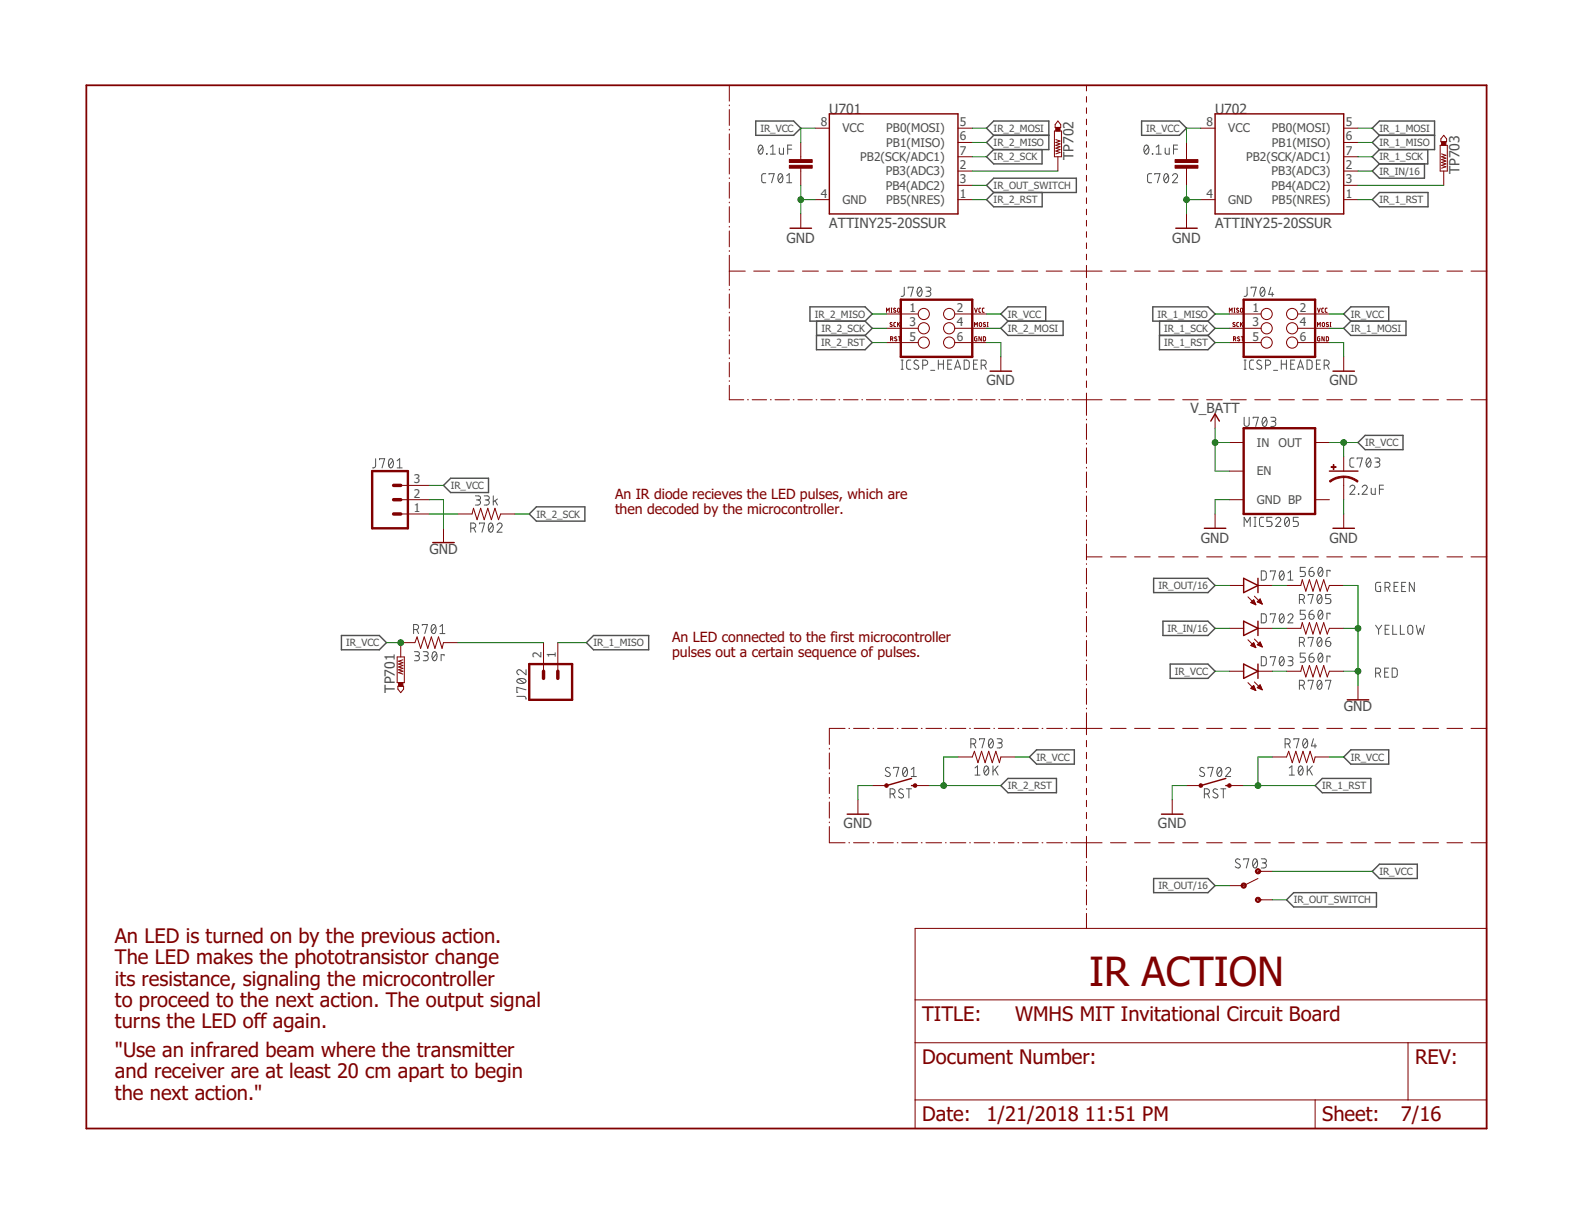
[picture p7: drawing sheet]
<svg xmlns="http://www.w3.org/2000/svg" width="279mm" height="216mm" viewBox="0 0 279 216" stroke-linecap="round" stroke-linejoin="round" font-family="sans-serif">
<g fill="none" stroke="#505050" stroke-width=".18">
<path d="M134.9 25.9l.3-.1a.95 .95 0 0 1 0 1.6 1 1 0 0 1-.3-1.5zM135.6 26.1l-.8 .9M136.1 30.9h-.5l-.2 .3v1.1l.2 .1 .5 .1M136.2 27.3l.1 .1zM136.7 31v-.1h.9l-.5 1.6M136.9 27.4h.9M136.9 26.1l.5-.3v1.6M138.5 31l.2-.1a.95 .95 0 0 1 0 1.6 .98 .98 0 0 1-.2-1.5zM138.5 26.3v.9l.3 .2h.5v-1.1M139.1 31.2l-.8 .9M139.8 32.5h.9M139.8 31.2l.5-.3v1.6"/>
<path d="M140 26.5h.7M140.7 25.8h-.7v1.6M203.5 25.9l.3-.1a.93 .93 0 0 1 0 1.6 .98 .98 0 0 1-.3-1.5zM204.1 26.1l-.7 .9M204.7 30.9h-.5l-.2 .3v1.1l.2 .1 .5 .1M204.8 27.3l.1 .1zM205.3 31v-.1h.9l-.5 1.6M205.5 27.4h.9M205.5 26.1l.5-.3v1.6M207 31l.3-.1a.95 .95 0 0 1 0 1.6 1 1 0 0 1-.3-1.5zM207.1 26.3v.9l.3 .2h.4v-1.1M207.6 31.2l-.7 .9"/>
<path d="M208.4 31.2a.44 .44 0 0 1 .6-.3 .44 .44 0 0 1 .1 .7l-.7 .9h.9M208.6 26.5h.7M209.3 25.8h-.7v1.6M160.7 51v1.5l-.2 .1-.3 .1M161.4 51.2v-.2h.9l-.4 1.7M163.2 51.1l.2-.1a.95 .95 0 0 1 0 1.7 1.04 1.04 0 0 1-.2-1.6zM163.8 51.4l-.7 .9M164.5 51h.6a.36 .36 0 0 1 .4 .4 .36 .36 0 0 1-.4 .4h-.4M165 51.8a.46 .46 0 0 1 .5 .4 .46 .46 0 0 1-.5 .5h-.5M221.7 51l-.1 1.5-.2 .1-.3 .1M222.4 51.2v-.2h.9l-.5 1.7M224.1 51.1l.3-.1a.97 .97 0 0 1 0 1.7 1.02 1.02 0 0 1-.3-1.6z"/>
<path d="M224.7 51.4l-.7 .9M225.9 51l-.4 1.3h.9M226.1 51.9v.8M160.2 65.6h.3M160.2 64h.3M160.4 64v1.6M161.9 64h-.5l-.3 .3 .1 1.2 .7 .1M163.2 64.1l-.2-.1a.38 .38 0 0 0-.5 .1 .38 .38 0 0 0 .1 .6l.5 .2a.41 .41 0 0 1 .1 .7 .41 .41 0 0 1-.6-.1l-.2-.1M164 64.9h.4a.46 .46 0 0 0 .5-.5 .46 .46 0 0 0-.5-.4h-.4v1.6M165.4 65.8h.7M166.8 64.7h.9M166.8 64v1.6"/>
<path d="M167.7 64v1.6M168.4 64.7h.6M169.2 64h-.8v1.6h.8M169.7 65.6l.5-1.6 .6 1.6M169.8 65.2h.8M171.4 64h.4a.47 .47 0 0 1 .5 .5v.7l-.2 .3-.7 .1zM173 64.7h.6M173.8 64h-.8v1.6h.8M174.4 64.9h.5a.46 .46 0 0 0 .4-.5 .46 .46 0 0 0-.4-.4h-.5v1.6M174.9 64.9l.4 .7M221.1 74.1v1.2a.44 .44 0 0 0 .5 .5 .44 .44 0 0 0 .4-.5v-1.2M221.1 65.6h.4"/>
<path d="M221.1 64h.4M221.3 64v1.6M222.7 74.3v-.2h.9l-.4 1.7M222.8 64h-.5l-.2 .3v1.1l.2 .2h.5M224.2 64.1l-.2-.1a.37 .37 0 0 0-.5 .2 .37 .37 0 0 0 .1 .5l.5 .2a.38 .38 0 0 1 .1 .6 .38 .38 0 0 1-.5 .1l-.3-.2M224.5 74.3l.2-.2a.95 .95 0 0 1 0 1.7 1.04 1.04 0 0 1-.2-1.5zM224.9 64.9h.5a.46 .46 0 0 0 .4-.5 .46 .46 0 0 0-.4-.4h-.5v1.6M225.1 74.5l-.7 .9M225.9 74.1h.5a.36 .36 0 0 1 .4 .4 .36 .36 0 0 1-.4 .4h-.4M226.3 74.9a.46 .46 0 0 1 .5 .4 .46 .46 0 0 1-.5 .5h-.4M226.4 65.8h.7M227.7 64v1.6"/>
<path d="M227.7 64.7h.9M228.6 64v1.6M229.4 64.7h.5M230.1 64h-.7v1.6h.7M230.6 65.6l.5-1.6 .6 1.6M230.7 65.2h.9M232.3 64h.5a.44 .44 0 0 1 .4 .5v.7a.43 .43 0 0 1-.4 .4h-.5zM234 64.7h.5M234.7 64h-.7v1.6h.7M235.4 64.9h.4a.46 .46 0 0 0 .4-.5 .46 .46 0 0 0-.4-.4h-.4v1.6M235.9 64.9l.3 .7M66.8 81.5l-.1 1.4-.2 .2h-.3"/>
<path d="M67.5 81.7v-.2h.9l-.5 1.6M69.2 81.6l.3-.1a.95 .95 0 0 1 0 1.6 1.04 1.04 0 0 1-.3-1.5zM69.8 81.9l-.7 .9M70.6 83.1h.9M70.6 81.9l.4-.4v1.6M83.7 93.9h.4a.46 .46 0 0 0 .5-.5 .46 .46 0 0 0-.5-.5h-.4v1.7M84.2 93.9l.4 .7M84.5 88.1h.5a.36 .36 0 0 1 .4 .4 .36 .36 0 0 1-.4 .3h-.3M85 88.8a.46 .46 0 0 1 .4 .5 .46 .46 0 0 1-.4 .4h-.5M85.2 93.1v-.2h.9l-.4 1.7M86.1 88.1h.5a.36 .36 0 0 1 .4 .4 .36 .36 0 0 1-.4 .3h-.3M86.5 88.8a.46 .46 0 0 1 .5 .5 .46 .46 0 0 1-.5 .4h-.4"/>
<path d="M87 93l.2-.1a.97 .97 0 0 1 0 1.7 1.03 1.03 0 0 1-.2-1.6zM87.6 93.3l-.7 .9M87.7 88.1v1.6M88 89l.4 .7M88.3 93.3a.44 .44 0 0 1 .7-.3 .44 .44 0 0 1 .1 .7l-.8 .9h.9M88.4 88.7l-.7 .5M221.1 93.6v-1.7l.6 .9 .5-.9v1.7M222.9 93.6h.3M222.9 91.9h.3M223.1 91.9v1.7M224.6 91.9h-.5l-.2 .4 .1 1.2 .6 .1M226.1 91.9h-.9v.7h.5a.46 .46 0 0 1 .4 .5 .46 .46 0 0 1-.4 .5h-.5"/>
<path d="M226.7 92.3a.44 .44 0 0 1 .7-.4 .44 .44 0 0 1 .1 .7l-.8 1h.9M228.5 92l.2-.1a.97 .97 0 0 1 0 1.7 1.01 1.01 0 0 1-.2-1.6zM229.1 92.3l-.7 .9M230.8 91.9h-.9v.7h.5a.46 .46 0 0 1 .4 .5 .46 .46 0 0 1-.4 .5h-.5M239.9 86.6a.44 .44 0 0 1 .7-.4 .44 .44 0 0 1 .1 .7l-.8 .9h.9M240.6 81.4h-.5l-.2 .3v1.1l.2 .2h.5M241.2 81.6v-.2h.9l-.4 1.6M241.4 87.7l.1 .1zM242.1 86.6a.44 .44 0 0 1 .6-.4 .44 .44 0 0 1 .2 .7l-.8 .9h.9M243 81.5l.2-.1a.97 .97 0 0 1 0 1.6 1.02 1.02 0 0 1-.2-1.5zM243.6 81.7l-.7 1M243.7 86.8v.9l.3 .1h.4v-1"/>
<path d="M244.3 81.4h.6a.36 .36 0 0 1 .4 .3 .36 .36 0 0 1-.4 .4h-.4M244.8 82.1a.46 .46 0 0 1 .5 .5 .46 .46 0 0 1-.5 .4h-.5M245.2 86.9h.7M245.9 86.2h-.7v1.6M73.5 111.9h.5a.44 .44 0 0 0 .4-.5 .44 .44 0 0 0-.4-.4h-.5v1.6M73.7 115.8h.5a.36 .36 0 0 1 .3 .4 .36 .36 0 0 1-.3 .3h-.4M74 111.9l.4 .7M74.1 116.5a.44 .44 0 0 1 .4 .5 .44 .44 0 0 1-.4 .4h-.4M75.1 111.1v-.1h.9l-.5 1.6M75.2 115.8h.6a.36 .36 0 0 1 .3 .4 .36 .36 0 0 1-.3 .3h-.4M75.7 116.5a.44 .44 0 0 1 .4 .5 .44 .44 0 0 1-.4 .4h-.5M76.8 111.1l.3-.1a.95 .95 0 0 1 0 1.6 .98 .98 0 0 1-.3-1.5z"/>
<path d="M77 115.9l.2-.1a.95 .95 0 0 1 0 1.6 1 1 0 0 1-.2-1.5zM77.4 111.3l-.7 .9M77.6 116.2l-.7 .9M78.2 111.3l.4-.3v1.6M78.2 112.6h.9M78.9 116.5v-.2h-.5v1.1M93.5 119v.9l-.9-.8a.45 .45 0 0 0-.7 .2 .45 .45 0 0 0 .3 .6M224.2 116.7h.4a.43 .43 0 0 1 .5 .4v.8a.43 .43 0 0 1-.5 .4h-.4zM224.2 109.1h.4a.43 .43 0 0 1 .5 .4v.7a.43 .43 0 0 1-.5 .5h-.4zM224.2 101.5h.4a.43 .43 0 0 1 .5 .4l-.2 1-.7 .2zM225.8 116.9v-.2h.9l-.5 1.6M225.8 101.6v-.1h.9l-.5 1.6"/>
<path d="M225.8 109.2v-.1h.9l-.5 1.6M227.6 116.8l.2-.1a.93 .93 0 0 1 0 1.6 1.02 1.02 0 0 1-.2-1.5zM227.6 109.2l.2-.1a.93 .93 0 0 1 0 1.6 1.02 1.02 0 0 1-.2-1.5zM227.6 101.6l.2-.1a.95 .95 0 0 1 0 1.6 1.06 1.06 0 0 1-.2-1.5zM228.2 117.1l-.8 .8M228.2 109.4l-.8 .9M228.2 101.8l-.8 .9M228.9 116.7h.5a.36 .36 0 0 1 .4 .4 .36 .36 0 0 1-.4 .3h-.3M228.9 109.4a.44 .44 0 0 1 .6-.3 .44 .44 0 0 1 .2 .7l-.8 .9h.9M228.9 103.1h.9M228.9 101.8l.5-.3v1.6M229.4 117.4a.44 .44 0 0 1 .4 .5 .44 .44 0 0 1-.4 .4h-.5"/>
<path d="M230.9 114.2h.5a.44 .44 0 0 0 .5-.5 .44 .44 0 0 0-.5-.4h-.5v1.6M230.9 106.5h.5a.44 .44 0 0 0 .5-.4 .44 .44 0 0 0-.5-.5h-.5v1.7M231.5 114.2l.4 .7M231.5 106.5l.4 .8M232 116.1h-.9v.7h.5a.45 .45 0 0 1 .4 .4 .45 .45 0 0 1-.4 .5h-.5M232 108.4h-.9v.8h.5a.45 .45 0 0 1 .4 .4 .45 .45 0 0 1-.4 .4h-.5M232 100.8h-.9v.7h.5a.46 .46 0 0 1 .4 .5 .46 .46 0 0 1-.4 .4h-.5M232.5 105.8v-.2h.9l-.4 1.7M232.5 113.4v-.1h.9l-.4 1.6M232.7 116.8h.5a.45 .45 0 0 1 .4 .5 .45 .45 0 0 1-.5 .4 .45 .45 0 0 1-.4-.5zM232.7 109.2h.5a.45 .45 0 0 1 .4 .5 .45 .45 0 0 1-.5 .3 .45 .45 0 0 1-.4-.4zM232.7 101.5h.5a.45 .45 0 0 1 .4 .5 .45 .45 0 0 1-.5 .4 .45 .45 0 0 1-.4-.4z"/>
<path d="M233.4 116.1a.7 .7 0 0 0-.7 .7M233.4 108.4a.7 .7 0 0 0-.7 .8M233.4 100.8a.7 .7 0 0 0-.7 .7M234.3 113.4l.2-.1a.95 .95 0 0 1 0 1.6 1 1 0 0 1-.2-1.5zM234.3 105.7l.2-.1a.95 .95 0 0 1 0 1.7 1 1 0 0 1-.2-1.6zM234.4 116.2l.3-.1a.93 .93 0 0 1 0 1.6 1.02 1.02 0 0 1-.3-1.5zM234.4 108.5l.3-.1a.93 .93 0 0 1 0 1.6 1.02 1.02 0 0 1-.3-1.5zM234.4 100.9l.3-.1a.95 .95 0 0 1 0 1.6 1.06 1.06 0 0 1-.3-1.5zM234.9 113.6l-.7 .9M234.9 106l-.7 .9M235.1 116.4l-.8 .9M235.1 108.8l-.8 .9"/>
<path d="M235.1 101.2l-.8 .9M235.6 114h.6a.45 .45 0 0 1 .3 .5 .45 .45 0 0 1-.5 .4 .45 .45 0 0 1-.4-.5zM236.3 113.3a.7 .7 0 0 0-.7 .7M236.4 101.5v-.2h-.6v1.1M236.4 109.2v-.2h-.6v1M236.4 116.8v-.2h-.6v1.1M236.5 105.6h-.9v.8h.6a.45 .45 0 0 1 .3 .4 .45 .45 0 0 1-.3 .5h-.6M244.5 119.6h.4a.44 .44 0 0 0 .5-.4 .44 .44 0 0 0-.5-.5h-.4v1.6M244.5 111.1l.5 .8M245 119.6l.4 .7M245 111.9v.8M245.4 103.5h-.7l-.2 .2v1l.2 .4h.7v-.9h-.3"/>
<path d="M245.6 111.1l-.6 .8M246.1 119.4h.5M246.2 104.4h.4a.44 .44 0 0 0 .5-.5 .44 .44 0 0 0-.5-.4h-.4v1.6M246.2 111.8h.5M246.7 104.4l.4 .7M246.8 118.7h-.7v1.6h.7M246.9 111.1h-.7v1.6h.7M247.4 118.7h.5a.43 .43 0 0 1 .4 .5v.7a.43 .43 0 0 1-.4 .4h-.5zM247.5 111.1v1.6h.8M247.8 104.2h.5M248.5 103.5h-.7v1.6h.7M248.9 111.1v1.6h.7"/>
<path d="M249.1 104.2h.6M249.9 103.5h-.8v1.6h.8M250.3 111.2l.2-.1a.44 .44 0 0 1 .6 .4v.8a.44 .44 0 0 1-.4 .4 .44 .44 0 0 1-.5-.4zM251.4 103.5v1.6l-.9-1.6v1.6M251.7 111.1l.4 1.6 .3-1.1 .4 1.1 .4-1.6M91.9 123.7l1.4 .1 .2 .2v.3M92 120.8a1 1 0 0 1 1.5 .2 .97 .97 0 0 1-1.6 0zM92.2 120.6l.9 .8M93.5 122.6l-1.6-.5v.9h.1M158.1 136.5l-.4-.1-.2 .1-.1 .2 .1 .2 .6 .4a.41 .41 0 0 1 0 .6 .41 .41 0 0 1-.6 0l-.2-.1M158.8 136.5v-.1h.9l-.4 1.6M160.6 136.5l.2-.1a.95 .95 0 0 1 0 1.6 1.04 1.04 0 0 1-.2-1.5z"/>
<path d="M161.2 136.7l-.7 .9M162 138h.9M162 136.7l.4-.3v1.6M172.6 132.2h.4a.46 .46 0 0 0 .4-.5 .46 .46 0 0 0-.4-.4h-.4v1.6M173.1 132.2l.3 .7M173.3 137.7h.9M173.3 136.5l.4-.4v1.6M174.1 131.5v-.2h.9l-.5 1.6M175 136.2l.3-.1a.97 .97 0 0 1 0 1.6 1.02 1.02 0 0 1-.3-1.5zM175.7 136.5l-.8 .9M175.9 131.4l.2-.1a.95 .95 0 0 1 0 1.6 1.02 1.02 0 0 1-.2-1.5zM176.5 131.6l-.8 .9"/>
<path d="M176.5 136.1v1.6M176.8 136.7l.6 1M177.2 131.3h.6a.37 .37 0 0 1 .3 .3 .37 .37 0 0 1-.3 .4h-.4M177.4 136.1l-.9 1M177.7 132a.44 .44 0 0 1 .4 .5 .44 .44 0 0 1-.4 .4h-.5M214 136.5l-.2-.1a.38 .38 0 0 0-.5 .1 .38 .38 0 0 0 .1 .5l.5 .3a.41 .41 0 0 1 .1 .6 .41 .41 0 0 1-.6 0l-.2-.1M214.7 136.5v-.1h.9l-.4 1.6M216.5 136.5l.2-.1a.97 .97 0 0 1 0 1.6 1.02 1.02 0 0 1-.2-1.5zM217.1 136.7l-.7 .9M217.8 136.7a.45 .45 0 0 1 .7-.3 .45 .45 0 0 1 .1 .7l-.8 .9h.9M228.4 132.2h.5a.46 .46 0 0 0 .4-.5 .46 .46 0 0 0-.4-.4h-.5v1.6M229 132.2l.3 .7"/>
<path d="M229.2 136.5l.4-.4v1.6M229.2 137.7h.9M230 131.5v-.2h.9l-.5 1.6M230.9 136.2l.3-.1a.95 .95 0 0 1 0 1.6 1.04 1.04 0 0 1-.3-1.5zM230.9 121.8h.5a.44 .44 0 0 0 .5-.5 .44 .44 0 0 0-.5-.4h-.5v1.6M231.5 121.8l.4 .7M231.5 136.5l-.7 .9M231.7 131.4l.3-.1a.97 .97 0 0 1 0 1.6 1 1 0 0 1-.3-1.5zM232.3 136.1v1.6M232.3 131.6l-.7 .9M232.5 121.1v-.2h.9l-.4 1.6M232.7 136.7l.6 1"/>
<path d="M233.3 136.1l-1 1M233.4 131.3l-.3 1.2h.9M233.7 132.2v.7M234.3 121l.2-.1a.95 .95 0 0 1 0 1.6 1 1 0 0 1-.2-1.5zM234.9 121.2l-.7 .9M235.6 121.1v-.2h.9l-.4 1.6M158.2 141.1h.4a.46 .46 0 0 0 .5-.5 .46 .46 0 0 0-.5-.4h-.4v1.6M158.7 141.1l.4 .7M160.5 140.3l-.2-.1a.38 .38 0 0 0-.5 .1 .38 .38 0 0 0 .1 .5l.5 .3a.41 .41 0 0 1 .1 .6 .41 .41 0 0 1-.6 0l-.2-.1M161.1 140.2h.9M161.5 140.2v1.6M214.1 141.1h.4a.46 .46 0 0 0 .5-.5 .46 .46 0 0 0-.5-.4h-.4v1.6"/>
<path d="M214.6 141.1l.4 .7M216.4 140.3l-.2-.1a.37 .37 0 0 0-.5 .1 .37 .37 0 0 0 .1 .5l.5 .3a.38 .38 0 0 1 .1 .5 .38 .38 0 0 1-.5 .2l-.3-.2M217 140.2h.9M217.4 140.2v1.6M220.4 152.8l-.2-.1a.39 .39 0 0 0-.6 .3l.1 .2 .6 .4a.4 .4 0 0 1 0 .6 .4 .4 0 0 1-.6-.1l-.2-.1M221.1 152.8v-.2h.9l-.5 1.6M222.8 152.7l.3-.1a.97 .97 0 0 1 0 1.6 1.02 1.02 0 0 1-.3-1.5zM223.4 153l-.7 .9M224.2 152.6h.5a.36 .36 0 0 1 .4 .4 .36 .36 0 0 1-.4 .3h-.3M224.6 153.3a.46 .46 0 0 1 .5 .5 .46 .46 0 0 1-.5 .4h-.4"/>
</g>
<g fill="none" stroke="#505050" stroke-width=".25">
<path d="M134.3 21.5h6.8l1.2 1.3-1.2 1.2h-6.8zM176.6 24h9.8M176.6 24l-1.3-1.2 1.3-1.3h9.8v5.1h-9.8M176.6 26.6l-1.3 1.3 1.3 1.2h8.6v-2.5M176.6 31.7h14.7v2.5h-14.7l-1.3-1.3zM176.6 34.2l-1.3 1.3 1.3 1.2h8.6v-2.5M176.6 24l-1.3 1.3 1.3 1.3M202.9 21.5h6.7l1.3 1.3-1.3 1.2h-6.7zM243.9 35.5l1.3-1.3h8.6v2.5h-8.6zM245.2 24l-1.3 1.3 1.3 1.3M245.2 24h9.8M245.2 24l-1.3-1.2 1.3-1.3h9.8v5.1h-9.8"/>
<path d="M245.2 26.6l-1.3 1.3 1.3 1.2M245.2 29.1l-1.3 1.3 1.3 1.3h8v-2.6M253.8 26.6v2.5h-8.6M144 54.5h9.8l1.2 1.3-1.2 1.3h-9.8zM145.1 59.6h8.7M145.1 57.1v5h8.7l1.2-1.2-1.2-1.3M153.8 57.1l1.2 1.2-1.2 1.3M179.2 57.1h9.8v2.5h-9.8l-1.3-1.3zM179.2 57.1l-1.3-1.3 1.3-1.3h6.7v2.6M204.9 54.5h9.8l1.3 1.3-1.3 1.3h-9.8zM206.1 59.6h8.6M206.1 57.1v5h8.6l1.3-1.2-1.3-1.3"/>
<path d="M214.7 57.1l1.3 1.2-1.3 1.3M240.1 57.1h9.8v2.5h-9.8l-1.3-1.3zM240.1 57.1l-1.3-1.3 1.3-1.3h6.7v2.6M241.4 78.6l1.2-1.2h6.8v2.5h-6.8zM78.8 86.3l1.3-1.3h6.7v2.5h-6.7zM94.1 91.3l1.2-1.2h8.6v2.5h-8.6zM60.7 112.9h6.7l1.3 1.3-1.3 1.3h-6.7zM104.2 114.2l1.3-1.3h9.8v2.6h-9.8zM205 102.8h9.7l1.3 1.2-1.3 1.3h-9.7zM206.7 110.4h8l1.3 1.3-1.3 1.2h-8zM208 118h6.7l1.3 1.3-1.3 1.2h-6.7zM177.9 139.6l1.3-1.3h8.6v2.6h-8.6z"/>
<path d="M184.2 133.2h6.7v2.6h-6.7l-1.2-1.3zM233.7 139.6l1.3-1.3h8.6v2.6h-8.6zM238.8 134.5l1.3-1.3h6.7v2.6h-6.7zM205 156.1h9.7l1.3 1.3-1.3 1.2h-9.7zM229.9 158.6h14.7v2.6h-14.7l-1.2-1.3zM243.9 154.8l1.3-1.2h6.7v2.5h-6.7z"/>
</g>
<g fill="none" stroke="#800000" stroke-width=".18">
<path d="M129.6 15.2v2.8M129.6 18.6v.2M129.6 19.5v2.8M193.1 15.2v1M193.1 17.2v1M193.1 19.2v1M129.6 23v.1M129.6 23.8v2.8M129.6 27.3v.1M129.6 28.1v2.8M129.6 31.6v.1M129.6 32.4v2.8"/>
<path d="M129.6 35.9v.1M129.6 36.7v2.8M142.3 25.3v3.1M142.3 29.9v3M142.3 38v2.6M144.9 22.8h2.5M144.9 35.5h2.5M170.3 22.8h2.5M170.3 25.3h2.5M170.3 35.5h2.5M170.3 27.9h2.5M170.3 30.4h2.5"/>
<path d="M170.3 32.9h2.5M187.4 23.3h1.3v4.6h-1.3zM187.7 24.8l.7 .3-.7 .2 .7 .3-.7 .2 .7 .3-.7 .2 .7 .3-.7 .2 .7 .3-.7 .2M188 21.5l.5 .6v.5h-1v-.5zM188 27.9v2.5M193.1 21.2v1M193.1 23.2v1M193.1 25.2v1M193.1 27.2v1M193.1 29.2v1M193.1 31.2v1M193.1 33.2v1"/>
<path d="M193.1 35.2v1M193.1 37.2v1M193.1 39.2v1M210.9 25.3v3.1M210.9 29.9v3M210.9 38v2.6M213.4 22.8h2.6M213.4 35.5h2.6M238.8 22.8h2.6M238.8 25.3h2.6M238.8 35.5h2.6M238.8 27.9h2.6"/>
<path d="M238.8 30.4h2.6M238.8 32.9h2.6M256 25.8h1.2v4.6h-1.2zM256.2 27.3l.8 .3-.8 .3 .8 .2-.8 .3 .8 .2-.8 .3 .8 .2-.8 .3 .8 .2-.8 .3M256.6 24l.5 .7v.5h-1v-.5zM256.6 30.4v2.5M129.6 48.2h2.9M129.6 40.2v.2M129.6 41v2.9M129.6 44.5v.2M129.6 45.4v5.3M129.6 51.4v.1"/>
<path d="M129.6 52.2v2.6M129.6 55.5v.1M129.6 56.3v2.5M129.6 59.5v.2M134 48.2h2.8M138.3 48.2h2.8M142.6 48.2h2.9M147 48.2h2.8M151.3 48.2h2.8M155.6 48.2h2.9M157.6 55.8h5.6M157.6 58.3h5.6"/>
<path d="M157.6 55.5v-.7l.2 .4 .3-.4v.7M158.4 55.5h.1M158.4 54.8h.1M158.5 54.8v.7M158.5 57.4l-.2-.1-.1 .2 .4 .3v.2h-.2l-.2-.1M159.2 57.3h-.2l-.1 .2v.5h.3M159.2 54.8h-.3l-.1 .1 .4 .3v.2l-.1 .1-.3-.1M159.4 59.9h-.3l-.1 .1 .4 .3v.2l-.2 .1-.2-.1M159.5 57.3v.7M159.6 54.8l.3 .1-.1 .6-.2-.1zM159.7 59.8h.4M159.7 57.6l.2 .4"/>
<path d="M159.9 59.8v.8M159.9 57.3l-.4 .4M160 48.2h2.8M164.3 48.2h2.8M168.6 48.2h2.8M169.7 55.8h5.6M169.7 58.3h5.6M173 48.2h2.8M173.2 58v-.7l.3 .4 .2-.4v.7M173.2 54.8l.3 .7 .2-.7M173.6 59.8l-.4 .1 .1 .7h.3v-.4h-.1M174.2 57.3h.2l.1 .2-.1 .5h-.2l-.1-.2z"/>
<path d="M174.3 54.8h-.2l-.1 .1v.5l.3 .1M174.4 59.8v.8l-.4-.8v.8M174.8 59.8l.4 .1-.1 .7h-.3zM174.9 54.8h-.2l-.1 .1v.5l.3 .1M175.1 57.4l-.2-.1-.1 .2 .4 .3v.2h-.2l-.2-.1M175.5 58h.1M175.5 57.3h.1M175.5 57.3v.7M177.3 48.2h2.8M181.6 48.2h2.8M185.9 48.2h2.9M190.3 48.2h5.6"/>
<path d="M193.1 41.2v1M193.1 43.2v1M193.1 45.2v1M193.1 47.2v2.1M193.1 50.3v1.2M193.1 52.5v1.2M193.1 54.7v1.1M193.1 56.9v1.1M193.1 59v1.2M197.4 48.2h2.8M201.7 48.2h2.7M205.9 48.2h2.8"/>
<path d="M210.2 48.2h2.8M214.5 48.2h2.7M218.5 55.5v-.7l.3 .4 .2-.4v.7M218.5 55.8h5.7M218.5 58.3h5.7M218.7 48.2h2.8M219.3 55.5h.2M219.3 54.8h.2M219.4 54.8v.7M219.5 57.4l-.3-.1-.1 .2 .4 .3v.2l-.4-.1M220.1 54.8h-.2l-.1 .1 .4 .3v.2l-.2 .1-.2-.1M220.2 57.3h-.3l-.1 .2 .1 .5h.3"/>
<path d="M220.3 59.9h-.3v.1l.3 .3v.2l-.1 .1-.3-.1M220.5 57.3v.7M220.5 54.9l.2-.1 .2 .1-.1 .6-.3-.1zM220.6 59.8h.4M220.6 57.6l.3 .4M220.8 59.8v.8M220.9 57.3l-.4 .4M223 48.2h2.8M227.3 48.2h2.8M230.7 55.8h5.6M230.7 58.3h5.6M231.5 48.2h2.8"/>
<path d="M234.2 58v-.7l.2 .4 .3-.4v.7M234.2 54.8l.2 .7 .3-.7M234.6 59.8l-.4 .1 .1 .7h.3v-.4h-.2M235 57.4l.2-.1 .2 .1-.1 .6-.3-.1zM235.3 54.8h-.3l-.1 .1v.5l.4 .1M235.4 59.8v.8l-.5-.8v.8M235.7 59.8l.4 .1-.1 .7h-.3zM235.8 48.2h2.8M235.9 54.8h-.3l-.1 .1 .1 .5 .3 .1M236.1 57.4l-.3-.1-.1 .2 .4 .3v.2h-.1l-.3-.1M236.4 58h.2M236.4 57.3h.2"/>
<path d="M236.5 57.3v.7M240.1 48.2h2.8M244.4 48.2h2.7M248.6 48.2h2.8M252.9 48.2h2.8M257.2 48.2h2.7M261.5 48.2h2.7M129.6 68.5v2.5h2.6M129.6 60.3v2.6M129.6 63.6v.1M129.6 64.4v2.6M129.6 67.6v.2"/>
<path d="M132.9 71h.1M133.7 71h2.5M136.9 71h.2M137.8 71h2.5M141 71h.1M141.8 71h2.6M145.1 71h.1M145.9 71h2.5M149.1 71h.1M149.9 71h2.6M153.2 71h.1M154 71h2.5"/>
<path d="M157.2 71h.2M157.6 60.9h5.6M158.1 71h2.5M158.3 60.2h.4l-.1-.3-.3-.1v.8M158.5 60.2l.2 .4M161.3 71h.1M162.1 71h2.6M165.4 71h.1M166.2 71h2.5M169.4 71h.2M169.7 60.9h5.6M170.2 71h2.6"/>
<path d="M173.5 71h.1M174.3 71h2.6M177.5 71h.2M177.9 63.4v2.6M178.4 71h2.5M181.6 71h.1M182.4 71h2.6M185.7 71h.1M186.5 71h2.6M189.7 71h.2M190.5 71h5.4M193.1 61.2v1.2"/>
<path d="M193.1 63.4v1.1M193.1 65.5v1.2M193.1 67.7v1.2M193.1 69.8v4M193.1 74.5v.1M193.1 75.3v2.8M193.1 78.8v.1M193.1 79.6v2.8M197.4 71h2.8M201.7 71h2.7M205.9 71h2.8M210.2 71h2.8"/>
<path d="M214.5 71h2.7M216 73.6v2.5M218.5 78.6h2.5M218.5 60.9h5.7M218.7 71h2.8M219.2 60.2h.4l-.1-.3-.3-.1v.8M219.5 60.2l.1 .4M223 71h2.8M227.3 71h2.8M230.7 60.9h5.6M231.5 71h2.8M233.7 78.6h2.6"/>
<path d="M235.8 71h2.8M238.8 63.4v2.6M240.1 71h2.8M244.4 71h2.7M248.6 71h2.8M252.9 71h2.8M257.2 71h2.7M261.5 71h2.7M71.2 91.3h5.1M71.2 88.8h5.1M71.2 86.3h5.1M78.8 93.9v2.5"/>
<path d="M81.4 91.3h2.5l.3-1 .6 2.1 .6-2.1 .7 2.1 .6-2.1 .6 2.1 .7-2.1 .6 2.1 .4-1.1h2.5M193.1 83v.2M193.1 83.9v2.7M193.1 87.3v.2M193.1 88.1v2.8M193.1 91.6v.1M193.1 92.4v2.8M193.1 95.9v.1M193.1 96.7v2.8M193.1 99h2.8M197.4 99h2.8M201.7 99h2.7"/>
<path d="M205.9 99h2.8M210.2 99h2.8M214.5 99h2.7M216 91.3v2.6M218.5 88.8h2.5M218.5 83.7h2.5M218.7 99h2.8M223 99h2.8M227.3 99h2.8M231.5 99h2.8M233.7 88.8h2.6M235.8 99h2.8"/>
<path d="M238.8 81.2v2.5M238.8 84.7v4.1M238.8 91.3v2.6M240.1 99h2.8M244.4 99h2.7M248.6 99h2.8M252.9 99h2.8M257.2 99h2.7M261.5 99h2.7M70.6 116.7h1.3v4.6h-1.3zM71.6 117.2l-.8 .3 .8 .3-.8 .2 .8 .3-.8 .2 .8 .3-.8 .2 .8 .3-.8 .2 .8 .3M81.4 114.2h-2.6l-.2 1-.7-2-.6 2-.6-2-.7 2-.6-2-.6 2-.7-2-.4 1h-2.5v2.5"/>
<path d="M96.6 114.2v5.1M99.1 114.2v5.1M193.1 100.2v.1M193.1 101v2.8M193.1 104.4v.2M193.1 105.3v2.7M193.1 108.7v.2M193.1 109.5v2.8M193.1 113v.1M193.1 113.8v2.8M193.1 117.3v.1M193.1 118.1v2.8"/>
<path d="M218.5 119.3h2.5M218.5 111.7h2.5M218.5 104h2.5M221.8 113.7l1.4 1.4M221.8 106.1l1.4 1.4M222.3 114.7l.5-.5 .4 .9zM222.3 107.1l.5-.5 .4 .9zM222.3 107.1h.7M222.4 114.7h.6M222.5 106.9h.5M222.5 114.8h.6M222.5 114.5h.5"/>
<path d="M222.5 107.2h.6M222.6 106.8h.3M222.6 114.4h.3M222.7 114.3h.2M222.7 106.7h.2M222.8 114.9h.3M222.8 107.3h.3M222.9 113.6l1.4 1.4M222.9 105.9l1.4 1.4M223.1 115h.1M223.1 107.4h.1M223.5 114.6l.5-.5 .3 .9z"/>
<path d="M223.5 107l.8 .3M223.5 106.9h.7M223.5 114.5h.7M223.6 119.3h2.5M223.6 111.7h2.5M223.6 104h2.5M223.6 106.8h.5M223.6 114.4h.5M223.6 114.7h.6M223.7 107.1h.5M223.7 114.3h.4M223.7 106.7h.4"/>
<path d="M223.8 106.6h.2M223.9 114.2h.1M223.9 114.8h.4M224 106.4l-.5 .6M224 106.4l.3 .9M224 106.4h.1M224 107.2h.3M224.2 114.9h.1M224.3 107.3h.1M228.7 119.3h2.5l.3-1 .6 2 .6-2 .7 2 .6-2 .6 2 .7-2 .6 2 .4-1h2.5M228.7 111.7h2.5l.3-1.1 .6 2.1 .6-2.1 .7 2.1 .6-2.1 .6 2.1 .7-2.1 .6 2.1 .4-1h2.5M228.7 104h2.5l.3-1 .6 2.1 .6-2.1 .7 2.1 .6-2.1 .6 2.1 .7-2.1 .6 2.1 .4-1.1h2.5"/>
<path d="M70.7 121.9h1v.5l-.5 .7-.5-.7zM147.4 133v.1M147.4 133.8v2.9M147.4 137.3v.2M147.4 138.2v2.8M150.2 129.4h-2.8v2.9M150.9 129.4h.1M151.7 129.4h2.8M155 139.6h2.6M155.2 129.4h.1M156 129.4h2.8M159.5 129.4h.1"/>
<path d="M160.3 129.4h2.8M162.6 139.6h2.6M163.7 129.4h.2M164.6 129.4h2.8M168 129.4h.2M168.9 129.4h2.8M170.3 134.5h2.5l.4-1 .6 2 .7-2 .6 2 .6-2 .7 2 .6-2 .6 2 .3-1h2.5M172.3 129.4h.2M173.1 129.4h2.8M176.6 129.4h.2M177.4 129.4h2.8M180.9 129.4h.2"/>
<path d="M181.7 129.4h2.8M185.2 129.4h.2M186 129.4h2.8M189.5 129.4h.1M190.3 129.4h5.6M193.1 121.6v.1M193.1 122.4v2.8M193.1 125.8v.2M193.1 126.7v3.9M193.1 131.6v1.1M193.1 133.7v1.1M193.1 135.8v1.1"/>
<path d="M193.1 138v1.1M197.4 129.4h2.8M201.7 129.4h2.7M205.9 129.4h2.8M210.2 129.4h2.8M210.9 139.6h2.5M214.5 129.4h2.7M218.5 139.6h2.5M218.7 129.4h2.8M221.8 121.3l1.4 1.4M222.3 122.3l.5-.5 .4 .9zM222.4 122.3h.6"/>
<path d="M222.4 122.4h.7M222.5 122.1h.5M222.6 122h.3M222.7 122.5h.4M222.7 121.9h.2M222.9 121.2l1.4 1.4M223 129.4h2.8M223 122.6h.2M223.5 122.2l.5-.5 .3 .9zM223.5 122.1h.7M223.6 122.3h.6M223.6 122h.5"/>
<path d="M223.8 121.9h.2M223.9 122.4h.4M223.9 121.8h.1M224.2 122.5h.1M226.1 134.5h2.6l.3-1 .7 2 .6-2 .6 2 .7-2 .6 2 .7-2 .6 2 .2-1h2.6M227.3 129.4h2.8M231.5 129.4h2.8M235.8 129.4h2.8M240.1 129.4h2.8M241.4 121.8v2.6M244.4 129.4h2.7M248.6 129.4h2.8"/>
<path d="M252.9 129.4h2.8M257.2 129.4h2.7M261.5 129.4h2.7M147.4 146.9v2.9h2.8M147.4 141.7v.1M147.4 142.5v2.9M147.4 146.1v.1M150.9 149.8h.1M151.7 149.8h2.8M152.5 142.1v2.6M155.2 149.8h.1M156 149.8h2.8"/>
<path d="M159.5 149.8h.1M160.3 149.8h2.8M163.7 149.8h.2M164.6 149.8h2.8M168 149.8h.2M168.9 149.8h2.8M172.3 149.8h.2M173.1 149.8h2.8M176.6 149.8h.2M177.4 149.8h2.8M180.9 149.8h.2M181.7 149.8h2.8"/>
<path d="M185.2 149.8h.2M186 149.8h2.8M189.5 149.8h.1M190.3 149.8h5.6M193.1 140.1v1.1M193.1 142.2v1.1M193.1 144.4v1.1M193.1 146.5v1.1M193.1 148.6v3.8M193.1 153.1v.1M193.1 153.9v2.7M193.1 157.3v.1"/>
<path d="M193.1 158.1v2.7M197.4 149.8h2.8M201.7 149.8h2.7M205.9 149.8h2.8M208.3 142.1v2.6M210.2 149.8h2.8M214.5 149.8h2.7M218.7 149.8h2.8M223 149.8h2.8M223.6 156.1l-2.6 1.3h-2.5M223.6 159.9h2.5M223.6 154.8h2.5"/>
<path d="M227.3 149.8h2.8M231.5 149.8h2.8M235.8 149.8h2.8M240.1 149.8h2.8M244.4 149.8h2.7M248.6 149.8h2.8M252.9 149.8h2.8M257.2 149.8h2.7M261.5 149.8h2.7M162.6 165h101.6v35.5h-101.6zM162.6 177.7h101.6M193.1 161.5v.1"/>
<path d="M193.1 162.3v2.7M162.6 185.3h101.6M162.6 195.5h101.6M233.7 195.5v5M250.3 185.3v10.2"/>
<circle cx="164.2" cy="55.8" r=".99"/>
<circle cx="164.2" cy="58.3" r=".99"/>
<circle cx="168.7" cy="55.8" r=".99"/>
<circle cx="168.7" cy="58.3" r=".99"/>
<circle cx="225.1" cy="55.8" r=".99"/>
<circle cx="225.1" cy="58.3" r=".99"/>
<circle cx="229.7" cy="58.3" r=".99"/>
<circle cx="229.7" cy="55.8" r=".99"/>
<circle cx="164.2" cy="60.9" r=".99"/>
<circle cx="168.7" cy="60.9" r=".99"/>
<circle cx="225.1" cy="60.9" r=".99"/>
<circle cx="229.7" cy="60.9" r=".99"/>
</g>
<path d="M15.3 15.2h248.9v185.3h-248.9z" fill="none" stroke="#800000" stroke-width=".32"/>
<path d="M160.1 53.3h12.7v10.1h-12.7zM221 53.3h12.7v10.1h-12.7zM221 76.1h12.7v15.2h-12.7zM66.1 83.7h6.4v10.2h-6.4zM94.1 118h7.6v6.4h-7.6z" fill="none" stroke="#800000" stroke-width=".42"/>
<path d="M70 86.3h1.2M70 88.8h1.2M70 91.3h1.2M96.6 119.3v1.2M99.1 119.3v1.2" fill="none" stroke="#800000" stroke-width=".61"/>
<g fill="none" stroke="#800000" stroke-width=".25">
<path d="M147.4 20.2h22.9v17.8h-22.9zM216 20.2h22.8v17.8h-22.8zM140.4 40.6h3.8M209 40.6h3.8M176 66h3.8M215.2 74.8l.8-1.2 .7 1.2M236.9 66h3.8M76.9 96.4h3.8M214.1 93.9h3.8M236.3 83.7h5.1M236.9 93.9h3.8M221 118l2.6 1.3-2.6 1.2z"/>
<path d="M221 102.8l2.6 1.2-2.6 1.3zM221 110.4l2.6 1.3-2.6 1.2zM223.6 102.8v2.5M223.6 110.4v2.5M223.6 118v2.5M162 139.6h.6M162 138.3l-4.4 1.3M217.9 139.6h.6M217.9 138.3l-4.5 1.3M239.5 124.4h3.8M150.6 144.7h3.8M206.4 144.7h3.8"/>
</g>
<g fill="#800000" stroke="#800000" stroke-width=".18">
<path d="M208.9 28.4h4v.5h-4z"/>
<path d="M208.9 29.4h4v.5h-4z"/>
<path d="M140.3 28.4h4.1v.5h-4.1z"/>
<path d="M140.3 29.4h4.1v.5h-4.1z"/>
<path d="M236.6 82.9h.9v.2h-.9z"/>
<path d="M237 82.5h.1v.9h-.1z"/>
<path d="M187.6 22.6h.8v.7h-.8z"/>
<path d="M256.2 25.2h.8v.6h-.8z"/>
<path d="M70.8 121.3h.8v.6h-.8z"/>
</g>
<g fill="#800000" stroke="#800000" stroke-width=".18">
<path d="M238.8 84.6h.3a4.1 4.1 0 0 1 2.3 .9l-.2 .2a3.8 3.8 0 0 0-2.4-.8z" fill-rule="evenodd"/>
<path d="M236.3 85.5l.2-.2a4 4 0 0 1 2.3-.7v.3h-.5a3.6 3.6 0 0 0-1.9 .8z" fill-rule="evenodd"/>
<path d="M223.3 154.5a.46 .46 0 0 1 .7 .2 .46 .46 0 0 1-.3 .6 .46 .46 0 0 1-.6-.5h.2a.26 .26 0 0 1 .4-.2 .26 .26 0 0 1 .1 .4 .26 .26 0 0 1-.4-.1l-.3-.1z" fill-rule="evenodd"/>
<path d="M223.3 159.5a.47 .47 0 0 1 .7 .2 .47 .47 0 0 1-.3 .7 .47 .47 0 0 1-.6-.5h.2a.26 .26 0 0 1 .4-.2 .26 .26 0 0 1 .1 .4 .26 .26 0 0 1-.4-.1l-.1-.1h-.2z" fill-rule="evenodd"/>
<path d="M220.8 157a.47 .47 0 0 1 .7 .2 .47 .47 0 0 1-.4 .6 .47 .47 0 0 1-.5-.4h.2a.26 .26 0 0 1 .4-.3 .26 .26 0 0 1 0 .5 .26 .26 0 0 1-.4-.1l-.2-.1z" fill-rule="evenodd"/>
<circle cx="213.4" cy="139.6" r=".33"/>
<circle cx="218.5" cy="139.6" r=".33"/>
<circle cx="157.6" cy="139.6" r=".33"/>
<circle cx="162.6" cy="139.6" r=".33"/>
</g>
<g fill="none" stroke="#008000" stroke-width=".18">
<path d="M142.3 35.5h2.6M142.3 32.9v5.1M144.9 22.8h-2.6v2.5M172.8 25.3h2.5M172.8 27.9h2.5M172.8 35.5h2.5M172.8 22.8h2.5M172.8 30.4h15.2M172.8 32.9h2.5M210.9 35.5h2.5M210.9 32.9v5.1M213.4 22.8h-2.5v2.5"/>
<path d="M241.4 25.3h2.5M241.4 27.9h2.5M241.4 35.5h2.5M241.4 22.8h2.5M241.4 30.4h2.5M241.4 32.9h15.2M155 55.8h2.6M155 58.3h2.6M175.3 55.8h2.6M175.3 58.3h2.6M216 55.8h2.5M216 58.3h2.5"/>
<path d="M236.3 55.8h2.5M236.3 58.3h2.5M155 60.9h2.6M175.3 60.9h2.6v2.5M216 76.1v7.6h2.5M216 60.9h2.5M216 78.6h2.5M236.3 60.9h2.5v2.5M236.3 78.6h5.1M238.8 78.6v2.6M76.3 91.3h5.1M76.3 88.8h2.5v5.1"/>
<path d="M76.3 86.3h2.5M91.5 91.3h2.6M218.5 88.8h-2.5v2.5M238.8 88.8v2.5M68.7 114.2h2.5M81.4 114.2h15.2M99.1 114.2h5.1M216 119.3h2.5M216 104h2.5M216 111.7h2.5M226.1 119.3h2.6M226.1 104h2.6"/>
<path d="M226.1 111.7h2.6M238.8 119.3h2.6M238.8 104h2.6v17.8M238.8 111.7h2.6M155 139.6h-2.5v2.5M165.2 139.6h12.7M170.3 134.5h-2.6v5.1M180.4 134.5h2.6M210.9 139.6h-2.6v2.5M221 139.6h12.7M226.1 134.5h-2.5v5.1M236.3 134.5h2.5"/>
<path d="M216 157.4h2.5M226.1 154.8h17.8M226.1 159.9h2.6"/>
</g>
<g fill="#008000" stroke="#008000" stroke-width=".18">
<circle cx="210.9" cy="35.5" r=".51"/>
<circle cx="142.3" cy="35.5" r=".51"/>
<circle cx="241.4" cy="111.7" r=".51"/>
<circle cx="241.4" cy="119.3" r=".51"/>
<circle cx="71.2" cy="114.2" r=".51"/>
<circle cx="238.8" cy="78.6" r=".51"/>
<circle cx="223.6" cy="139.6" r=".51"/>
<circle cx="167.7" cy="139.6" r=".51"/>
<circle cx="216" cy="78.6" r=".51"/>
</g>
<text font-size="7.2" fill="#800000" x="193.6" y="175.1">IR ACTION</text>
<g font-size="3.6" fill="#800000">
<text x="20.4" y="167.5">An LED is turned on by the previous action.</text>
<text x="20.4" y="171.3">The LED makes the phototransistor change</text>
<text x="20.4" y="175.1">its resistance, signaling the microcontroller</text>
<text x="20.4" y="178.9">to proceed to the next action. The output signal</text>
<text x="20.4" y="182.8">turns the LED off again.</text>
<text x="163.9" y="181.5">TITLE:</text>
<text x="180.4" y="181.5">WMHS MIT Invitational Circuit Board</text>
<text x="20.4" y="187.8">&quot;Use an infrared beam where the transmitter</text>
<text x="20.4" y="191.6">and receiver are at least 20 cm apart to begin</text>
<text x="163.9" y="189.1">Document Number:</text>
<text x="251.5" y="189.1">REV:</text>
<text x="20.4" y="195.5">the next action.&quot;</text>
<text x="163.9" y="199.3">Date:</text>
<text x="175.3" y="199.3">1/21/2018</text>
<text x="192.8" y="199.3">11:51 PM</text>
<text x="235" y="199.3">Sheet:</text>
<text x="249" y="199.3">7/16</text>
</g>
<g font-size="2.5" fill="#505050">
<text x="147.4" y="20.2">U701</text>
<text x="216" y="20.2">U702</text>
<text x="190.8" y="28.4" transform="rotate(-90 190.8 28.4)">TP702</text>
<text x="259.4" y="30.9" transform="rotate(-90 259.4 30.9)">TP703</text>
<text x="147.4" y="40.6">ATTINY25-20SSUR</text>
<text x="216" y="40.6">ATTINY25-20SSUR</text>
<text x="139.8" y="43.1">GND</text>
<text x="208.4" y="43.1">GND</text>
<text x="175.3" y="68.5">GND</text>
<text x="236.3" y="68.5">GND</text>
<text x="211.6" y="73.3">V_BATT</text>
<text x="76.3" y="98.5">GND</text>
<text x="213.4" y="96.4">GND</text>
<text x="236.3" y="96.4">GND</text>
<text x="70.2" y="123.1" transform="rotate(-90 70.2 123.1)">TP701</text>
<text x="238.8" y="126.4">GND</text>
<text x="149.9" y="147.2">GND</text>
<text x="205.8" y="147.2">GND</text>
</g>
<g font-size="2.5" fill="#800000">
<text x="109.3" y="88.7">An IR diode recieves the LED pulses, which are</text>
<text x="109.3" y="91.3">then decoded by the microcontroller.</text>
<text x="119.5" y="114.1">An LED connected to the first microcontroller</text>
<text x="119.5" y="116.7">pulses out a certain sequence of pulses.</text>
</g>
<g font-size="2.1" fill="#505050">
<text x="145.9" y="22.4">8</text>
<text x="149.7" y="23.5">VCC</text>
<text x="157.5" y="23.5">PB0(MOSI)</text>
<text x="170.6" y="22.4">5</text>
<text x="214.4" y="22.4">8</text>
<text x="218.3" y="23.5">VCC</text>
<text x="226.1" y="23.5">PB0(MOSI)</text>
<text x="239.2" y="22.4">5</text>
<text x="152.9" y="28.6">PB2(SCK/ADC1)</text>
<text x="157.5" y="26.1">PB1(MISO)</text>
<text x="170.6" y="25">6</text>
<text x="170.6" y="27.5">7</text>
<text x="221.5" y="28.6">PB2(SCK/ADC1)</text>
<text x="226.1" y="26.1">PB1(MISO)</text>
<text x="239.2" y="25">6</text>
<text x="239.2" y="27.5">7</text>
<text x="145.9" y="35.1">4</text>
<text x="157.4" y="31.2">PB3(ADC3)</text>
<text x="157.4" y="33.7">PB4(ADC2)</text>
<text x="170.6" y="35.1">1</text>
<text x="170.6" y="30">2</text>
<text x="170.6" y="32.6">3</text>
<text x="214.4" y="35.1">4</text>
<text x="226" y="31.2">PB3(ADC3)</text>
<text x="226" y="33.7">PB4(ADC2)</text>
<text x="239.2" y="35.1">1</text>
<text x="239.2" y="30">2</text>
<text x="239.2" y="32.6">3</text>
<text x="149.7" y="36.2">GND</text>
<text x="157.5" y="36.2">PB5(NRES)</text>
<text x="218.3" y="36.2">GND</text>
<text x="226.1" y="36.2">PB5(NRES)</text>
<text x="161.7" y="55.4">1</text>
<text x="161.7" y="58">3</text>
<text x="170.1" y="55.4">2</text>
<text x="170.1" y="58">4</text>
<text x="222.6" y="55.4">1</text>
<text x="222.6" y="58">3</text>
<text x="231" y="55.4">2</text>
<text x="231" y="58">4</text>
<text x="161.7" y="60.5">5</text>
<text x="170.1" y="60.5">6</text>
<text x="222.6" y="60.5">5</text>
<text x="231" y="60.5">6</text>
<text x="223.4" y="79.4">IN</text>
<text x="227.3" y="79.4">OUT</text>
<text x="73.6" y="88.4">2</text>
<text x="73.6" y="85.9">3</text>
<text x="223.4" y="89.6">GND BP</text>
<text x="223.4" y="84.5">EN</text>
<text x="73.6" y="91">1</text>
<text x="96.3" y="116.9" transform="rotate(-90 96.3 116.9)">2</text>
<text x="98.8" y="116.9" transform="rotate(-90 98.8 116.9)">1</text>
</g>
<g font-size="1.8" fill="#505050">
<text x="135.1" y="23.4">IR_VCC</text>
<text x="176.6" y="23.4">IR_2_MOSI</text>
<text x="203.7" y="23.4">IR_VCC</text>
<text x="245.2" y="23.4">IR_1_MOSI</text>
<text x="176.6" y="28.5">IR_2_SCK</text>
<text x="176.6" y="26">IR_2_MISO</text>
<text x="245.2" y="26">IR_1_MISO</text>
<text x="245.2" y="28.5">IR_1_SCK</text>
<text x="176.6" y="33.6">IR_OUT_SWITCH</text>
<text x="245.2" y="31">IR_IN/16</text>
<text x="176.6" y="36.1">IR_2_RST</text>
<text x="245.2" y="36.1">IR_1_RST</text>
<text x="144.8" y="56.4">IR_2_MISO</text>
<text x="146" y="59">IR_2_SCK</text>
<text x="179.1" y="56.4">IR_VCC</text>
<text x="179.1" y="59">IR_2_MOSI</text>
<text x="205.7" y="56.4">IR_1_MISO</text>
<text x="206.9" y="59">IR_1_SCK</text>
<text x="240.1" y="56.4">IR_VCC</text>
<text x="240.1" y="59">IR_1_MOSI</text>
<text x="145.9" y="61.5">IR_2_RST</text>
<text x="206.9" y="61.5">IR_1_RST</text>
<text x="242.6" y="79.3">IR_VCC</text>
<text x="80.1" y="86.9">IR_VCC</text>
<text x="95.3" y="92">IR_2_SCK</text>
<text x="205.9" y="104.7">IR_OUT/16</text>
<text x="207.5" y="112.3">IR_IN/16</text>
<text x="61.5" y="114.8">IR_VCC</text>
<text x="105.5" y="114.8">IR_1_MISO</text>
<text x="208.8" y="119.9">IR_VCC</text>
<text x="184.2" y="135.1">IR_VCC</text>
<text x="240.1" y="135.1">IR_VCC</text>
<text x="179.1" y="140.2">IR_2_RST</text>
<text x="235" y="140.2">IR_1_RST</text>
<text x="245.2" y="155.5">IR_VCC</text>
<text x="205.9" y="158">IR_OUT/16</text>
<text x="229.9" y="160.5">IR_OUT_SWITCH</text>
</g>
</svg>
